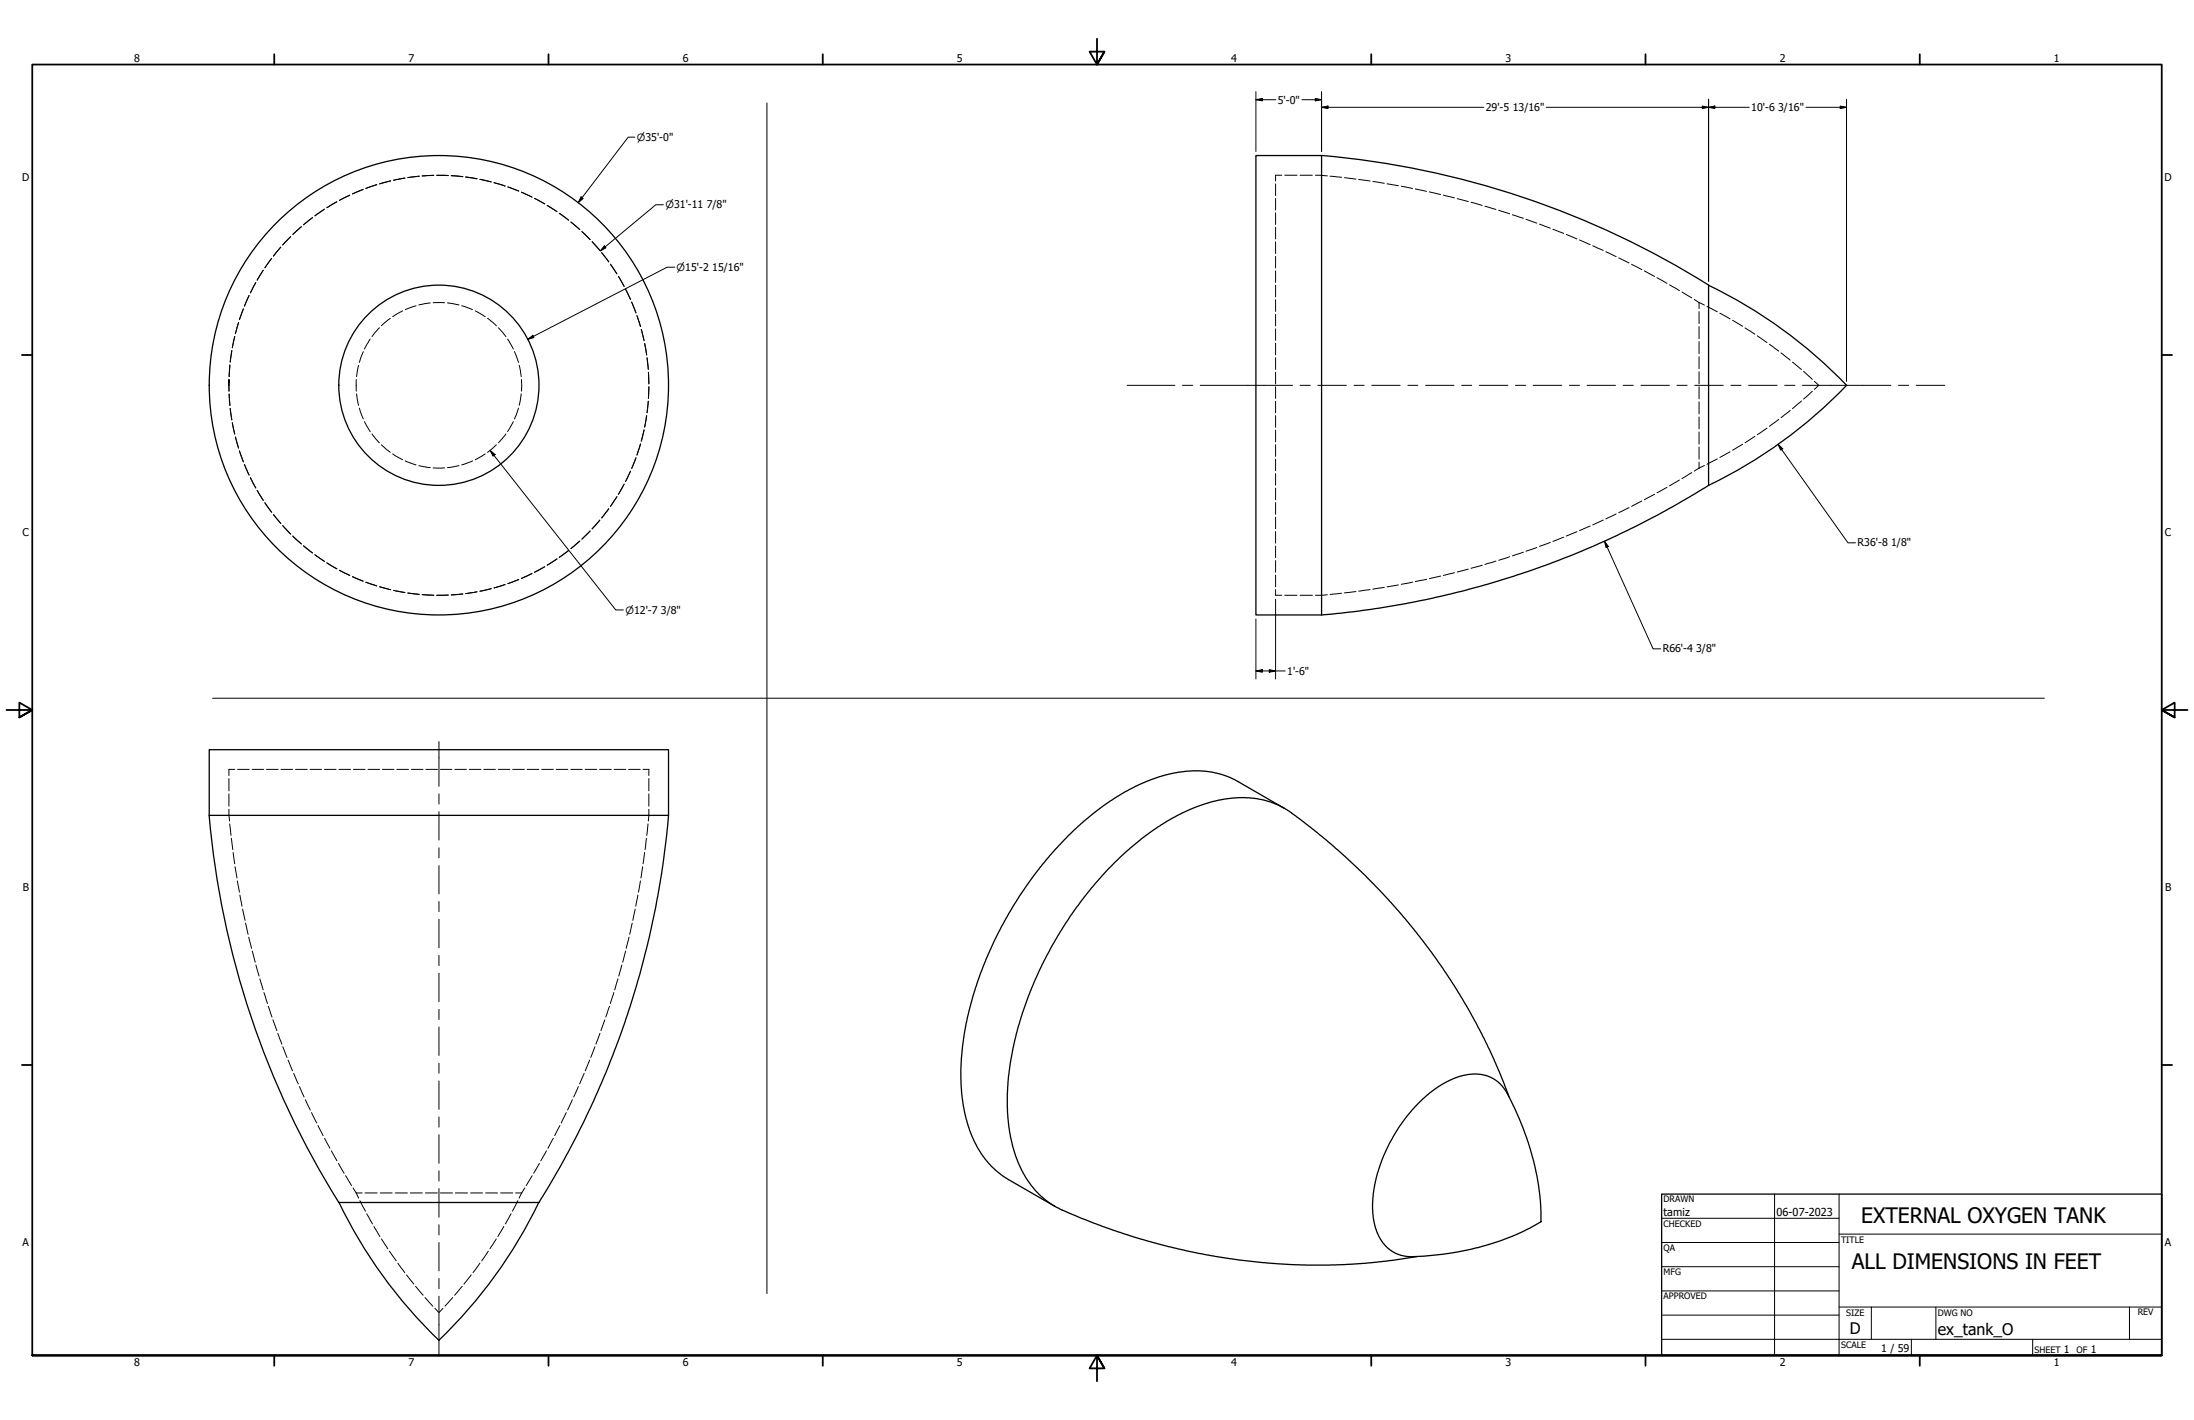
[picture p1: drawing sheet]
<svg xmlns="http://www.w3.org/2000/svg" width="864mm" height="559mm" viewBox="0 0 864 559" stroke-linecap="round" stroke-linejoin="round" font-family="sans-serif">
<!-- layer: Hidden (ANSI) -->
<g fill="none" stroke="#000" stroke-width=".39">
<path d="M132.6 79.4l-3.9 2.3M137.7 76.8l-4.1 2.1 4.1-2.1M138.7 76.3l4.2-1.8-4.2 1.8M148.3 72.6l-4.3 1.6M148.3 72.7l-4.3 1.5M149.4 72.3l4.4-1.1-4.4 1.2M159.4 70.1l-4.5 .8M165 69.3l-4.5 .6M166.2 69.2l4.6-.2-4.6 .3M176.5 69h-4.6l4.6 .1M177.6 69.1l4.6 .4-4.6-.3M183.3 69.7l4.5 .7"/>
<path d="M188.9 70.6l4.5 1M188.9 70.5l4.5 1.1M194.4 71.9l4.4 1.3-4.3-1.3M199.9 73.5l4.3 1.7-4.3-1.6M205.2 75.6l4.2 1.9M210.4 78l4 2.3M210.4 78l4 2.2M502.1 72.4v4.6M502.1 78.1v4.6M504.5 69h-2.4v2.2M505.7 69h4.8M511.7 69h4.9"/>
<path d="M517.8 69l4.7 .2M523.6 69.3l4.5 .5M529.2 69.9l4.5 .6M534.8 70.6l4.5 .6M540.4 71.4l4.5 .7M546 72.3l4.4 .8M551.6 73.3l4.4 .9M557.1 74.4l4.4 .9M562.6 75.5l4.5 1M568.1 76.8l4.4 1.1M573.6 78.2l4.4 1.1M579.1 79.6l4.3 1.2"/>
<path d="M110.5 97.2l-2.9 3.6 3-3.5M114.4 93.1l-3.1 3.3M118.6 89.2l-3.3 3.1M123 85.6l-3.5 2.9 3.6-2.9M127.7 82.3l-3.7 2.7 3.7-2.6M219.3 83.2l-3.9-2.4 3.8 2.5M223.8 86.6l-3.6-2.7 3.6 2.8M224.7 87.4l3.5 3M229 91.1l3.3 3.2zM233 95.1l3.1 3.5-3-3.5M236.8 99.4l2.8 3.7-2.7-3.7M502.1 83.8v4.5"/>
<path d="M502.1 89.5v4.5M502.1 95.2v4.6M584.5 81.2l4.3 1.2M589.9 82.7l4.3 1.4M595.3 84.5l4.3 1.4M600.6 86.3l4.3 1.5M606 88.2l4.2 1.6M611.3 90.2l4.2 1.7M616.5 92.3l4.2 1.7M621.7 94.4l4.2 1.9M626.9 96.7l4.2 1.9M632.1 99.1l4 1.9"/>
<path d="M98 116.3l-1.8 4.2zM100.7 111.2l-2.1 4.1M103.6 106.3l-2.4 3.9 2.4-3.8M106.9 101.7l-2.6 3.7M169.4 119.2l-4.6 .8M170.5 119.1h4.5M176.1 119.2l4.6 .8M240.3 103.9l2.5 3.9-2.5-3.8M243.4 108.8l2.3 3.9M246.2 113.7l2 4.2zM248.6 118.9l1.7 4.2-1.6-4.2M502.1 100.9v4.6"/>
<path d="M502.1 106.6v4.5M502.1 112.3v4.5M502.1 118v4.6M637.2 101.5l4 2M642.2 104l4 2.1M647.3 106.6l4 2.2M652.2 109.3l3.9 2.2M657.2 112.1l3.8 2.3M662.1 114.9l3.8 2.3M666.9 117.9l1.9 1.2M668.8 119.1l2.1 1M668.8 119.1v2.3"/>
<path d="M91.2 138l-.6 4.5M92.4 132.4l-1 4.4M93.9 126.9l-1.3 4.4 1.3-4.4M95.8 121.5l-1.6 4.3 1.6-4.3M143 138.4l-1.6 4.2M145.7 133.4l-2.3 4M149.4 129l-3 3.5M153.6 125.3l-3.5 2.9M158.5 122.4l-3.9 2.2M163.8 120.3l-4.3 1.6M181.7 120.3l4.3 1.6M187.1 122.4l3.9 2.2"/>
<path d="M191.9 125.3l3.5 2.9M196.2 129l2.9 3.5M199.8 133.4l2.3 4M202.5 138.4l1.6 4.2M250.7 124.2l1.4 4.3M252.4 129.7l1.1 4.3M252.4 129.6l1.2 4.4M254.5 139.7l-.8-4.5 .9 4.5M502.1 123.7v4.6M502.1 129.4v4.5M502.1 135.1v4.5M668.8 122.6v4.7"/>
<path d="M668.8 128.5v4.8M668.8 134.4v4.8M671.9 120.6l4.1 2.1M677 123.3l4 2.2M682 126l3.9 2.4M686.9 129l3.9 2.5M691.7 132.1l3.8 2.7M696.5 135.4l3.7 2.8M701 138.9l3.7 2.8M90.1 151.6l.1 2.3M90.1 149.4v2.2zM90.2 155.1l.3 4.5-.3-4.5"/>
<path d="M90.2 148.2l.3-4.6-.3 4.6M140.3 149.4v4.5M140.3 155l.9 4.5M141.2 143.8l-.9 4.4M204.3 143.8l.9 4.4M205.2 155l-.9 4.5M205.2 149.4v4.5M254.7 140.8l.4 4.6zM255.1 157.9l-.4 4.5 .5-4.5M255.2 156.8l.2-4.6-.1 4.6M255.2 146.5l.2 4.6-.1-4.6M502.1 140.8v4.6"/>
<path d="M502.1 146.5v4.6M502.1 152.2v4.6M502.1 157.9v4.5M668.8 140.4v4.7M668.8 146.3v4.7M668.8 152.2v4.8M668.8 158.1v4.8M705.5 142.5l3.6 2.9M709.1 157.8l-3.6 3M709.9 146.2l3.5 3.1M713.4 154l-3.5 3M714.2 150.1l1.7 1.5-1.7 1.6"/>
<path d="M90.6 160.7l.6 4.5M91.4 166.4l1 4.4M92.6 172l1.3 4.3M141.4 160.6l1.6 4.2M143.4 165.9l2.3 4M146.4 170.8l3 3.4M150.1 175.1l3.5 2.9M154.6 178.6l3.9 2.3M191 178.6l-3.9 2.3M195.4 175.1l-3.5 2.9M199.1 170.8l-2.9 3.4M202.1 165.9l-2.3 4"/>
<path d="M204.1 160.6l-1.6 4.2M252.1 174.7l-1.4 4.4M253.5 169.2l-1.1 4.4 1.2-4.4M254.5 163.6l-.8 4.5 .9-4.5M502.1 163.6v4.5M502.1 169.3v4.6M502.1 175v4.6M668.8 164.1v4.7M668.8 170v4.8M668.8 175.9v4.8M681 177.8l-4 2.2M685.9 174.8l-3.9 2.4"/>
<path d="M690.8 171.7l-3.9 2.5M695.5 168.5l-3.8 2.6M700.2 165l-3.7 2.8M704.7 161.5l-3.7 2.8M95.8 181.7l-1.6-4.3 1.6 4.3M96.2 182.8l1.8 4.1-1.8-4.1M98.6 188l2.1 4-2.1-4M101.2 193l2.4 3.9zM159.5 181.4l4.3 1.5M164.8 183.3l4.6 .7M170.5 184.1h4.5M180.7 183.3l-4.6 .7"/>
<path d="M186 181.4l-4.3 1.5M242.7 195.6l-2.4 3.7zM245.7 190.5l-2.3 4 2.3-3.9M248.2 185.4l-2 4.1M248.6 184.3l1.7-4.2-1.6 4.2M502.1 180.7v4.5M502.1 186.4v4.5M502.1 192.1v4.6M502.1 197.8v4.6M641.2 199.8l-4 1.9M646.2 197.2l-4 2.1M651.3 194.5l-4 2.2"/>
<path d="M656.1 191.8l-3.9 2.1M661 188.9l-3.8 2.3M665.9 186l-3.8 2.3M668.8 184.2l-1.9 1.2M668.8 181.9v2.3M670.9 183.2l-2.1 1M676 180.6l-4.1 2.1M106.9 201.5l-2.6-3.6 2.6 3.7M107.6 202.4l3 3.6-3-3.5M114.4 210.1l-3.1-3.3 3.1 3.4M115.3 210.9l3.3 3.2M119.4 214.8l3.6 2.8"/>
<path d="M119.5 214.8l3.6 2.8M124 218.3l3.7 2.6M219.2 220l-3.8 2.4M223.8 216.6l-3.6 2.7M224.7 215.8l3.5-2.9-3.5 3M232.3 208.9l-3.3 3.3 3.3-3.2M233 208.1l3.1-3.4-3 3.5M236.8 203.8l2.8-3.6-2.7 3.6M502.1 203.5v4.6M502.1 209.2v4.5M502.1 214.9v4.6M594.2 219.1l-4.3 1.4"/>
<path d="M599.6 217.3l-4.3 1.5M604.9 215.5l-4.3 1.4M610.2 213.4l-4.2 1.6M615.5 211.4l-4.2 1.6M620.7 209.2l-4.2 1.7M625.9 207l-4.2 1.8M631.1 204.7l-4.2 1.9M636.1 202.2l-4 2M128.7 221.5l3.9 2.3M133.6 224.4l4.1 2M138.7 226.9l4.2 1.8-4.2-1.8M144 229.1l4.3 1.5-4.3-1.5"/>
<path d="M153.8 232l-4.4-1.1 4.4 1.2M154.9 232.3l4.5 .9-4.5-.9M160.5 233.4l4.5 .5M166.2 234l4.6 .3zM176.5 234.2l-4.6 .1M177.6 234.1l4.6-.4zM187.8 232.9l-4.5 .7M188.9 232.7l4.5-1.1zM198.8 230l-4.4 1.3M198.8 230.1l-4.3 1.3M204.2 228l-4.3 1.7 4.3-1.6M209.4 225.7l-4.2 1.9 4.2-1.9"/>
<path d="M210.4 225.2l4-2.2-4 2.2M502.1 220.6v4.6M502.1 226.3v4.6M502.1 232v2.3h2.4M505.7 234.3h4.8M511.7 234.3h4.9M522.5 234.1l-4.7 .2M528.1 233.4l-4.5 .5M533.7 232.8l-4.5 .5M539.3 232l-4.5 .6M544.9 231.1l-4.5 .7M550.4 230.2l-4.4 .7"/>
<path d="M556 229.1l-4.4 .8M561.5 228l-4.4 .9M567.1 226.7l-4.5 1M572.5 225.4l-4.4 1M578 224l-4.4 1.1M583.4 222.4l-4.3 1.2M588.8 220.8l-4.3 1.3M90.1 318.5l.3 4.6M90.1 306.4v4.8M90.1 312.4v4.8M92.4 302.8h-2.3v2.4M93.5 302.8h4.6"/>
<path d="M99.3 302.8h4.5M104.9 302.8h4.6M110.6 302.8h4.6M116.3 302.8h4.6M122 302.8h4.6M127.7 302.8h4.6M133.4 302.8h4.6M139.1 302.8h4.6M144.8 302.8h4.6M150.5 302.8h4.6M156.2 302.8h4.6M161.9 302.8h4.6"/>
<path d="M167.6 302.8h4.6M173.4 302.8h4.5M179 302.8h4.6M184.7 302.8h4.6M190.4 302.8h4.6M196.2 302.8h4.5M201.8 302.8h4.6M207.5 302.8h4.6M213.2 302.8h4.6M218.9 302.8h4.6M224.7 302.8h4.5M230.3 302.8h4.6"/>
<path d="M236 302.8h4.6M241.7 302.8h4.6M247.5 302.8h4.5M253.1 302.8h2.3v2.4M255.4 318.5l-.2 4.6M255.4 306.4v4.8M255.4 312.4v4.8M90.4 324.2l.5 4.5M91.1 329.9l.5 4.4M91.8 335.5l.6 4.4M253.7 335.5l-.6 4.4M254.4 329.9l-.5 4.4"/>
<path d="M255.1 324.2l-.5 4.5M92.5 341.1l.8 4.4M93.4 346.6l.8 4.5M94.4 352.2l.8 4.4M95.5 357.8l1 4.4M250 357.8l-.9 4.4M251.1 352.2l-.8 4.4M252.1 346.6l-.8 4.5M253 341.1l-.7 4.4M96.6 363.3l1.1 4.4M97.9 368.8l1.1 4.4M99.3 374.3l1.2 4.4"/>
<path d="M100.7 379.7l1.3 4.4M244.8 379.7l-1.2 4.4M246.3 374.3l-1.2 4.4M247.6 368.8l-1.1 4.4M248.9 363.3l-1.1 4.4M102.3 385.2l1.3 4.3M103.9 390.6l1.4 4.3M105.6 396l1.5 4.2M239.9 396l-1.5 4.2M241.6 390.6l-1.4 4.3M243.3 385.2l-1.4 4.3M107.4 401.3l1.6 4.3"/>
<path d="M109.3 406.7l1.6 4.2M111.3 411.9l1.7 4.2M113.4 417.2l1.7 4.2M232.1 417.2l-1.7 4.2M234.2 411.9l-1.7 4.2M236.2 406.7l-1.6 4.2M238.1 401.3l-1.6 4.3M115.6 422.4l1.8 4.1M117.9 427.6l1.8 4.1M120.2 432.8l1.9 4M122.6 437.8l2.1 4.1M222.9 437.8l-2 4.1"/>
<path d="M225.3 432.8l-1.9 4M227.6 427.6l-1.8 4.1M229.9 422.4l-1.7 4.1M125.2 442.9l2 4M127.8 447.9l2.1 4M130.4 452.9l2.3 3.9M133.2 457.8l2.2 3.9M212.3 457.8l-2.2 3.9M215.1 452.9l-2.2 3.9M217.8 447.9l-2.2 4M220.4 442.9l-2.1 4M136 462.7l2.4 3.8"/>
<path d="M139 467.5l1.2 2M140.2 469.5l1 2M140.2 469.5h2.4M141.7 472.5l2.1 4.1M143.7 469.5h4.8M144.3 477.6l2.3 4M149.7 469.5h4.7M155.6 469.5h4.7M161.5 469.5h4.7M167.4 469.5h4.7M173.4 469.5h4.7M179.3 469.5h4.7"/>
<path d="M185.2 469.5h4.7M191.1 469.5h4.7M197 469.5h4.8M201.2 477.6l-2.3 4M202.9 469.5h2.5M203.8 472.5l-2.1 4.1M205.4 469.5l-1.1 2M206.6 467.5l-1.2 2M209.5 462.7l-2.4 3.8M147.2 482.7l2.3 3.9M150.2 487.6l2.5 3.8M153.3 492.4l2.6 3.8"/>
<path d="M156.6 497.1l2.7 3.7M188.9 497.1l-2.7 3.7M192.2 492.4l-2.6 3.8M195.3 487.6l-2.5 3.8M198.3 482.7l-2.3 3.9M160 501.7l2.9 3.6M163.6 506.2l3 3.5M167.3 510.6l3.1 3.4M171.2 514.9l1.6 1.6 1.5-1.6M178.2 510.6l-3.1 3.4M181.9 506.2l-3 3.5M185.5 501.7l-2.9 3.6"/>
</g>
<!-- layer: Visible (ANSI) -->
<g fill="none" stroke="#000" stroke-width=".51">
<path d="M494.3 61.2h25.9v180.8h-25.9zM520.2 61.2a342.9 342.9 0 0 1 152.3 51M672.5 112.3a189.5 189.5 0 0 1 54.4 39.3 189.8 189.8 0 0 1-54.4 39.4zM672.5 191l-19.6 11.4-16.2 8.2-18.1 7.9-17.1 6.4-18.8 5.8-20.5 5.1-19.4 3.5-10.5 1.5-12.1 1.2M82.4 295h180.7v25.9h-180.7zM505.6 318.1l-19.4-11.2-3.3-1.5-4-1.2-6.6-.9-5 .2-5.7 .8-8.6 2.5-8.2 3.8-7.8 4.6-6 4.4-8.1 6.9-7.2 7.4-7.3 8.7-7.2 10.1-4.1 6.7-5.5 10.4-4.6 10.6-4 11.4-2.2 8.5-1.3 7-1.1 9.5-.1 9.6 .7 7.8 1.3 6.2 2.4 7 3.3 6.2 3.2 4.2 2.6 2.6 4 3.1 19.4 11.2M82.3 320.8a342.9 342.9 0 0 0 51 152.4M263.1 320.9l-2.2 19.5-2.8 16.5-2.5 11.8-3.8 14.7-5.8 18.8-7.5 19.9-6.1 13.8-8.8 17.6-11.4 19.7h-78.9M559 433.5l3.9-3.5 4.3-3 4.4-2.3 4.3-1.5 3.7-.5 4.5 .3 3.8 1.6 2.5 1.8 2.3 2.9 3.3 6.4 3.4 7.8 2.5 7.3 2.2 7.8 1.6 8.2 .7 6.1 .2 6a1.96 1.96 0 0 1-1.2 2.6l-6.8 3.6-8.1 3.2-11.8 3.4-8.5 1.6-9.9 1-6.9 .1-2.1-.4-2.5-1-3.3-2.6-2.1-2.7-1.2-2.4-1.1-3-.6-3.4-.2-3.2 .1-4.3 1.3-7.7 2.9-8.9 4.5-8.7 3.7-5.5zM594 431.7l-6-14.9-4.8-10.1-4.2-7.8-4.5-7.6-6.4-10-11.4-15.3-12.4-14.4-7.2-7.3-9.5-8.9-9.1-7.7-10.2-7.9-4.6-2.7-3.8-1.6-5-1.2-4.8-.4-4.5 .1-6.2 1-4.8 1.2-6 2.3-6.6 3.2-6.1 3.7-5 3.5-6 4.8-5.8 5.4-5.1 5.3-4.5 5.2-5.6 7.3-4.4 6.4-5.3 8.7-4 7.6-3.2 7.1-5.5 14.9-2.1 7.8-1.8 9.1-1.1 12.1 .1 7 .5 6 1.1 5.7 1.5 5.3 2.4 5.8 2.5 4.2 2.6 3.5 3.6 3.5 3.7 2.7 3.1 1.7 12.9 5.3 11.9 4.2 17.4 5 11.6 2.6 10.8 1.9 20.6 2.3 11.3 .5h9.3l16.7-.9 17.6-2.4M133.4 473.1a189.5 189.5 0 0 0 39.4 54.4M212.1 473.2a189.5 189.5 0 0 1-39.4 54.3"/>
<circle cx="172.8" cy="151.6" r="39.4"/>
<circle cx="172.8" cy="151.6" r="90.4"/>
</g>
<!-- layer: Border (ANSI) -->
<g fill="none" stroke="#000" stroke-width=".7">
<path d="M431.8 15.2v10.2l-2.9-5.1h5.8l-2.9 5.1 2.9-5.1M107.9 21.3v4.1M215.9 21.3v4.1M323.8 21.3v4.1M539.8 21.3v4.1M647.7 21.3v4.1M755.6 21.3v4.1M8.6 139.7h4.1M850.9 139.7h4.1M2.5 279.4h10.2l-5.1-2.9v5.8l5.1-2.9-5.1 2.9M861.1 279.4h-10.2l5.1-2.9v5.8l-5.1-2.9 5.1 2.9M8.6 419.1h4.1"/>
<path d="M850.9 419.1h4.1M12.7 533.4v-508h838.2v508h-838.2h838.2M107.9 533.4v4.1M215.9 533.4v4.1M323.8 533.4v4.1M434.7 538.5l-2.9-5.1 2.9 5.1h-5.8l2.9-5.1v10.2M539.8 533.4v4.1M647.7 533.4v4.1M755.6 533.4v4.1"/>
</g>
<!-- layer: Title (ANSI) -->
<g fill="none" stroke="#000" stroke-width=".39">
<path d="M654 479.4h69.9M698.5 469.9v63.5M723.9 469.9v63.5M654 488.9h69.9M654 498.5h69.9M723.9 485.6h127M654 508h69.9M654 517.5h69.9M723.9 514.3h127M736.6 514.3v12.7M762 514.3v12.7M838.2 514.3v12.7"/>
<path d="M654 527h196.9M752.3 527v6.4M800.1 527v6.4"/>
</g>
<path d="M654 469.9h196.9v63.5h-196.9z" fill="none" stroke="#000" stroke-width=".51"/>
<!-- layer: Sketch Geometry (ANSI) -->
<path d="M301.9 40.5v468.6M83.7 274.8h721" fill="none" stroke="#000" stroke-width=".39"/>
<!-- layer: Dimension (ANSI) -->
<g fill="none" stroke="#000" stroke-width=".39">
<path d="M494.3 39.2l2.6-.5v1zM494.3 39.2h7.9M494.3 36.1v23.5M512.4 39.2h7.8M517.7 38.7l2.5 .5-2.5 .5zM520.2 36.1v23.5M672.5 39.1v71.6M726.8 39.1v111M249.9 54h-2.6l-19.7 25.8M520.2 42.2l2.5-.5v1zM520.2 42.2h63.9M608.6 42.2h79.9"/>
<path d="M670.1 41.7l2.4 .5-2.4 .5zM672.5 42.2l2.5-.5v1zM710.9 42.2h15.9M724.3 41.7l2.5 .5-2.5 .5zM228.7 77.5l.9 .6-2 1.7zM237.9 96.8l.6 .7-2.2 1.2zM261.1 80.6h-3l-21.8 18.1M265.6 105.2h-3l-54.9 28.3M207.7 133.5l2-1.5 .5 .8zM192.9 177.2l2 1.7-.8 .6zM192.9 177.2l49.5 62.8h3M699.9 174.9l1.8 1.7-.8 .6z"/>
<path d="M699.9 174.9l27.5 38.7h3M631.6 213l1.4 2-.9 .5zM631.6 213l19.1 42.3h3M502.1 235.8v31.4M494.3 243.6v23.6M494.3 264l2.6-.5v1zM494.3 264h11.6M499.6 263.5l2.5 .5-2.5 .5z"/>
</g>
<g fill="#000">
<path d="M494.3 39.2l2.6-.5v1zM517.7 38.7l2.5 .5-2.5 .5zM520.2 42.2l2.5-.5v1zM670.1 41.7l2.4 .5-2.4 .5zM672.5 42.2l2.5-.5v1zM724.3 41.7l2.5 .5-2.5 .5zM228.7 77.5l.9 .6-2 1.7zM237.9 96.8l.6 .7-2.2 1.2zM207.7 133.5l2-1.5 .5 .8zM192.9 177.2l2 1.7-.8 .6zM699.9 174.9l1.8 1.7-.8 .6zM631.6 213l1.4 2-.9 .5z"/>
<path d="M494.3 264l2.6-.5v1zM499.6 263.5l2.5 .5-2.5 .5z"/>
</g>
<!-- layer: Centerline (ANSI) -->
<g fill="none" stroke="#000" stroke-width=".39">
<path d="M443.7 151.6h18.8M465.5 151.6h4M472.4 151.6h36.4M511.7 151.6h4M518.7 151.6h11.3M533 151.6h4M539.9 151.6h11.2M554.2 151.6h3.9M561.1 151.6h11.2M575.3 151.6h4M582.3 151.6h11.2M596.5 151.6h4"/>
<path d="M603.5 151.6h11.2M617.7 151.6h4M624.7 151.6h11.2M638.9 151.6h4M645.9 151.6h11.2M660.1 151.6h4M667.1 151.6h11.2M681.3 151.6h4M688.3 151.6h11.2M702.5 151.6h4M709.5 151.6h34.8M747.3 151.6h4"/>
<path d="M754.3 151.6h11.2M172.8 291.8v17.6M172.8 312.4v4M172.8 319.4v11.2M172.8 333.6v4M172.8 340.6v11.2M172.8 354.8v4M172.8 361.8v11.2M172.8 376v4M172.8 383v11.2M172.8 397.2v4M172.8 404.2v11.2"/>
<path d="M172.8 418.4v3.9M172.8 425.4v11.2M172.8 439.5v4M172.8 446.5v11.3M172.8 460.8v4M172.8 467.7v11.3M172.8 482v4M172.8 488.9v11.2M172.8 503.1v4M172.8 510.1v23.6"/>
</g>
<g font-size="8.4">
<text x="732.6" y="481.4">EXTERNAL OXYGEN TANK</text>
<text x="728.9" y="499.3">ALL DIMENSIONS IN FEET</text>
</g>
<g font-size="6.3">
<text x="728.1" y="524.9">D</text>
<text x="762.8" y="525.4">ex_tank_O</text>
</g>
<g font-size="4.3">
<text x="654.8" y="478.6">tamiz</text>
<text x="699.3" y="478.6">06-07-2023</text>
</g>
<g font-size="4.2">
<text x="52.8" y="24.4">8</text>
<text x="160.8" y="24.4">7</text>
<text x="268.7" y="24.4">6</text>
<text x="376.7" y="24.4">5</text>
<text x="484.6" y="24.4">4</text>
<text x="592.6" y="24.4">3</text>
<text x="700.5" y="24.4">2</text>
<text x="808.5" y="24.4">1</text>
<text x="503" y="40.8">5'-0&quot;</text>
<text x="584.8" y="43.5">29'-5</text>
<text x="595.4" y="43.5">13/16&quot;</text>
<text x="689.4" y="43.5">10'-6</text>
<text x="699.9" y="43.5">3/16&quot;</text>
<text x="8.8" y="71.4">D</text>
<text x="852" y="71.4">D</text>
<text x="278.2" y="82">7/8&quot;</text>
<text x="280.4" y="106.6">15/16&quot;</text>
<text x="8.9" y="211.1">C</text>
<text x="731.2" y="214.9">R36'-8</text>
<text x="744.3" y="214.9">1/8&quot;</text>
<text x="852.2" y="211.1">C</text>
<text x="260.2" y="241.5">3/8&quot;</text>
<text x="654.5" y="256.6">R66'-4</text>
<text x="667.6" y="256.6">3/8&quot;</text>
<text x="506.7" y="265.6">1'-6&quot;</text>
<text x="9" y="350.8">B</text>
<text x="852.2" y="350.8">B</text>
<text x="8.9" y="490.5">A</text>
<text x="852.2" y="490.5">A</text>
<text x="740.5" y="532">1 / 59</text>
<text x="812.4" y="532.6">1</text>
<text x="823" y="532.6">1</text>
<text x="52.8" y="537.5">8</text>
<text x="160.8" y="537.5">7</text>
<text x="268.7" y="537.5">6</text>
<text x="376.7" y="537.5">5</text>
<text x="484.6" y="537.5">4</text>
<text x="592.6" y="537.5">3</text>
<text x="700.5" y="537.5">2</text>
<text x="808.5" y="537.5">1</text>
</g>
<g font-size="3.9">
<text x="250.6" y="55.4">⌀35'-0&quot;</text>
<text x="261.9" y="82">⌀31'-11</text>
<text x="266.3" y="106.6">⌀15'-2</text>
<text x="246.2" y="241.5">⌀12'-7</text>
</g>
<g font-size="3.5">
<text x="654.8" y="473.2">DRAWN</text>
<text x="654.8" y="482.8">CHECKED</text>
<text x="724.7" y="488.9">TITLE</text>
<text x="654.8" y="492.3">QA</text>
<text x="654.8" y="501.8">MFG</text>
<text x="654.8" y="511.4">APPROVED</text>
<text x="726.7" y="517.7">SIZE</text>
<text x="762.8" y="517.7">DWG NO</text>
<text x="841.4" y="517.7">REV</text>
<text x="724.7" y="530.4">SCALE</text>
<text x="800.9" y="532.6">SHEET</text>
<text x="817.4" y="532.6">OF</text>
</g>
</svg>
